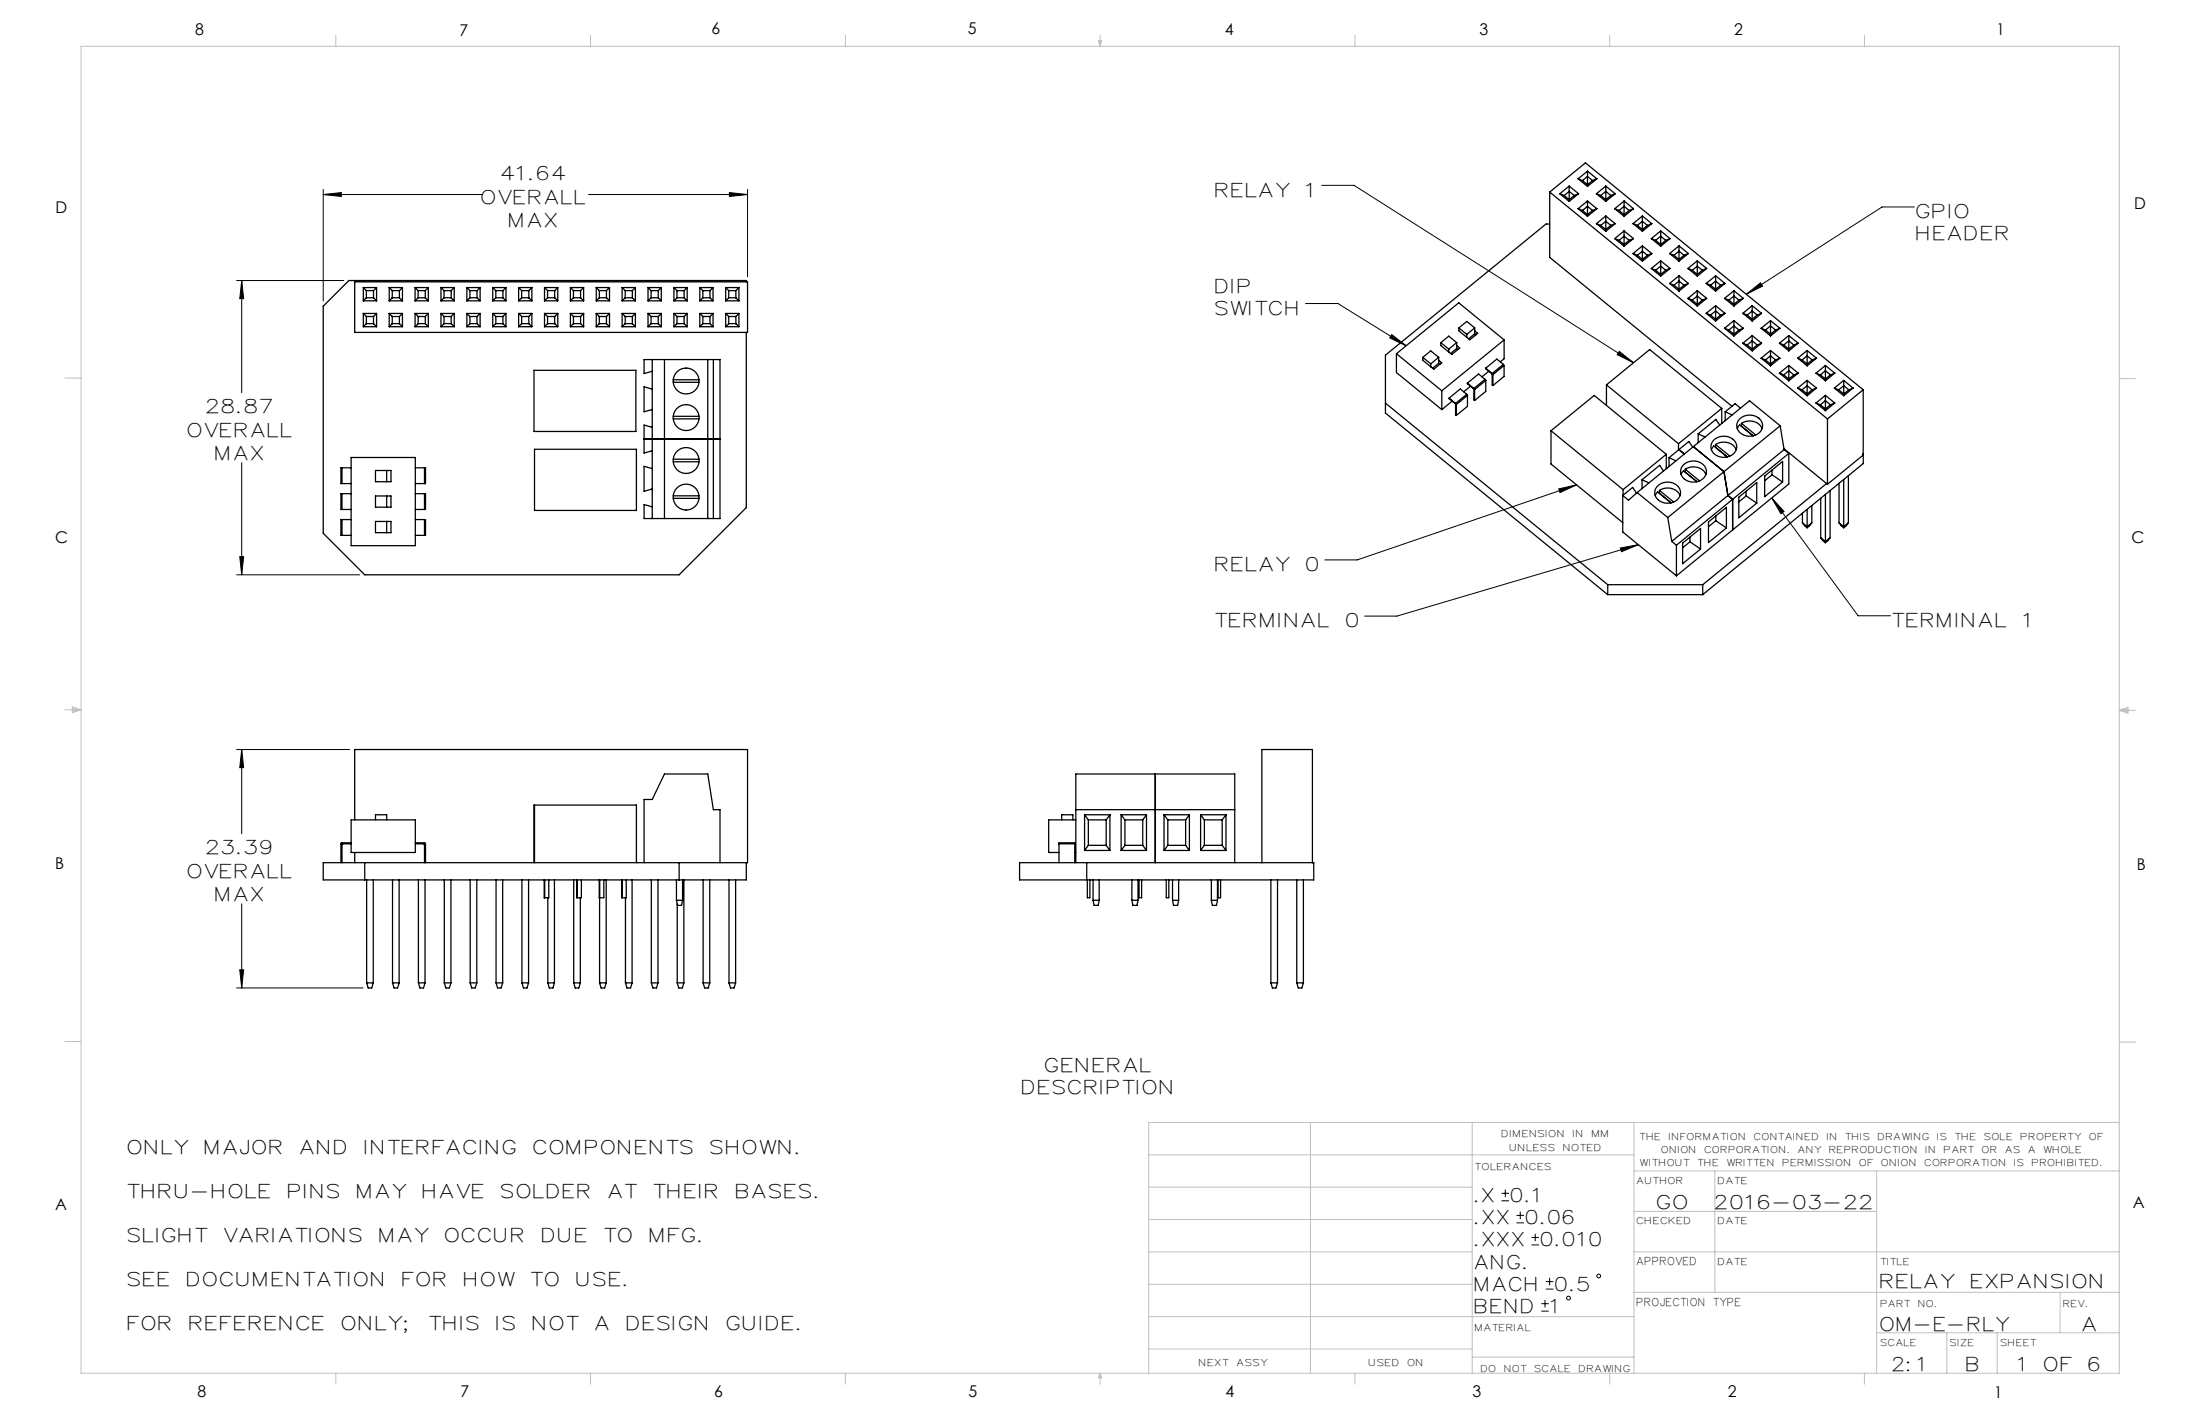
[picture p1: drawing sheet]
<svg xmlns="http://www.w3.org/2000/svg" width="432mm" height="279mm" viewBox="0 0 432 279" stroke-linecap="round" stroke-linejoin="round" font-family="sans-serif">
<g fill="none" stroke="#000" stroke-width=".2">
<path d="M63.4 38.2l3.6-.4v.8zM63.4 37.2v21.9M63.4 38.2h31.2M115.5 38.2h31.2M143.2 37.8l3.5 .4-3.5 .4zM146.7 37.2v17.1M259.4 36.4h6.4l54.8 34.8M46.4 55h21.1M47.4 55l.4 3.6h-.7zM47.4 55v22M256.2 59.6h6.4l13.4 8.2M342.8 57.7l2.7-2.2 .5 .6z"/>
<path d="M375.7 40.6h-6.3l-26.6 17.1M273.2 65.6l2.8 2.2-3.2-1.5zM317.8 68.9l2.8 2.3-3.2-1.6zM47.4 90.8v22M305.9 95.9l3.5-.8-3.2 1.5zM309.4 95.1l-43 14.8h-6.4M347.7 97.7l2.5 2.6-.7 .5zM347.7 97.7l17 23.1h6.4M46.4 112.8h24.2M47.1 109.2h.7l-.4 3.6zM318 107.5l3.6-.6-3.3 1.3zM321.6 106.9l-47.4 14h-6.4"/>
<path d="M46.4 147.1h22.2M47.4 147.1l.4 3.5h-.7zM47.4 147.1v16.5M47.4 177.3v16.5M46.4 193.8h24.9M47.1 190.3h.7l-.4 3.5zM294.7 235.6h1.5M294.7 234.1h1.5M295.4 233.4v1.5M297.7 239.9h1.4M297.7 238.5h1.4M298.4 237.7v1.5"/>
<path d="M300.6 244.3h1.5M300.6 242.8h1.5M301.3 242.1v1.4M302.5 257.3h1.5M302.5 255.8h1.5M303.2 255.1v1.4M303.4 252.9h1.5M303.4 251.5h1.5M304.1 250.7v1.5"/>
<circle cx="307.9" cy="254.7" r=".37"/>
<circle cx="313.8" cy="250.4" r=".37"/>
</g>
<g fill="none" stroke="#c0c0c0" stroke-width=".2">
<path d="M15.9 9.1h400.1v260.3h-400.1zM65.9 6.9v2.2M115.9 6.9v2.2M165.9 6.9v2.2M215.6 8h.6l-.3 1.1zM215.7 8l.2 1.1M215.9 6.9v2.2M216 8l-.1 1.1M265.9 6.9v2.2M315.9 6.9v2.2M365.9 6.9v2.2M12.7 74.2h3.2"/>
<path d="M416 74.3h3.1M12.7 139.3h3.2M14.2 139l1.7 .3M14.2 138.7l1.7 .6-1.7 .5zM15.9 139.3l-1.7 .2M416 139.4h3.1M416 139.4l1.7-.6v1.1zM416 139.4l1.7 .2M417.7 139.1l-1.7 .3M12.7 204.4h3.2M416 204.5h3.1M225.5 226.6h95.2"/>
<path d="M225.5 239.3h63.5M225.5 232.9h63.5M257.2 220.2v49.2M289 220.2v49.2M320.7 220.2v49.2M320.7 237.7h47.6M320.7 229.8h95.3M336.6 229.8v23.8M368.3 229.8v39.6M416 220.2h-190.5v49.2M225.5 258.3h95.2M225.5 245.6h63.5"/>
<path d="M225.5 252h63.5M320.7 253.6h95.3M320.7 245.6h95.3M404.3 253.6v7.9M65.9 269.4v2.2M115.9 269.4v2.2M165.9 269.4v2.2M215.9 269.4v2.2M215.9 269.4l.3 .9h-.6zM225.5 264.7h63.5M265.9 269.4v2.2M289 266.3h31.7"/>
<path d="M315.9 269.4v2.2M365.9 269.4v2.2M368.3 261.5h47.7M382.1 261.5v7.9M392 261.5v7.9"/>
</g>
<g fill="#000">
<path d="M273.2 65.6l2.8 2.2-3.2-1.5zM342.8 57.7l2.7-2.2 .5 .6zM305.9 95.9l3.5-.8-3.2 1.5zM318 107.5l3.6-.6-3.3 1.3zM347.7 97.7l2.5 2.6-.7 .5zM317.8 68.9l2.8 2.3-3.2-1.6z"/>
<path d="M47.4 147.1l.4 3.5h-.7zM47.1 190.3h.7l-.4 3.5zM47.4 55l.4 3.6h-.7zM47.1 109.2h.7l-.4 3.6zM143.2 37.8l3.5 .4-3.5 .4zM63.4 38.2l3.6-.4v.8z"/>
</g>
<g fill="none" stroke="#000" stroke-width=".25">
<path d="M304.2 37.7l54.5 44.5M304.2 37.7l7-5.7 54.5 44.5M304.2 37.7v12.8l35.7 29.2M306.2 38l1.8 1.5M306.2 38l.8 .4M307 38.4l1-.8 1 .8M307 38.4l1 .8 1-.8M308 36.5l-1.8 1.5M308 36.5l1.8 1.5M308 36.5v3M309.7 35.1l1.9 1.5M309.7 35.1l.9 .3"/>
<path d="M309.8 38l-1.8 1.5M309.8 38l-.8 .4M310.6 35.4l1 .8 1-.8M310.6 35.4l1-.8 1 .8M311.6 39.4l1.8 1.5M311.6 39.4l-1.9 1.5M311.6 33.6l1.8 1.5M311.6 33.6l-1.9 1.5M311.6 33.6v3M311.6 39.4v3M313.3 38l1.9 1.5M313.3 38l.9 .4"/>
<path d="M313.4 35.1l-1.8 1.5M313.4 35.1l-.8 .3M314.2 38.4l1 .8 1-.8M314.2 38.4l1-.8 1 .8M315.2 36.5l-1.9 1.5M315.2 36.5l1.8 1.5M315.2 36.5v3M317 38l-1.8 1.5M317 38l-.8 .4M318.8 39.4l1.8 1.5M318.8 39.4l-1.9 1.5M318.8 39.4v3"/>
<path d="M69.6 55.3h77.1v9.9h-77.1zM71.3 56.4h2.6M71.3 59h2.6M71.3 56.4v2.6M71.3 56.4l.6 .6M71.9 57h1.4M71.9 58.4l-.6 .6M71.9 57v1.4M71.9 58.4h1.4M73.3 58.4l.6 .6M73.3 57v1.4M73.9 56.4v2.6"/>
<path d="M73.9 56.4l-.6 .6M76.4 56.4v2.6M76.4 56.4h2.6M76.4 59h2.6M76.4 56.4l.6 .6M77 57h1.4M77 58.4l-.6 .6M77 57v1.4M77 58.4h1.4M78.4 57v1.4M78.4 58.4l.6 .6M79 56.4v2.6"/>
<path d="M79 56.4l-.6 .6M81.5 56.4h2.6M81.5 59h2.6M81.5 56.4v2.6M81.5 56.4l.6 .6M82.1 57h1.4M82.1 58.4l-.6 .6M82.1 57v1.4M82.1 58.4h1.4M83.5 57v1.4M83.5 58.4l.6 .6M84.1 56.4v2.6"/>
<path d="M84.1 56.4l-.6 .6M86.6 56.4v2.6M86.6 56.4h2.6M86.6 59h2.6M86.6 56.4l.6 .6M87.2 58.4l-.6 .6M87.2 57h1.4M87.2 57v1.4M87.2 58.4h1.4M88.6 57v1.4M88.6 58.4l.6 .6M89.2 56.4v2.6"/>
<path d="M89.2 56.4l-.6 .6M91.6 56.4h2.6M91.6 59h2.6M91.6 56.4v2.6M91.6 56.4l.6 .6M92.2 57h1.4M92.2 57v1.4M92.2 58.4l-.6 .6M92.2 58.4h1.4M93.6 58.4l.6 .6M93.6 57v1.4M94.2 56.4v2.6"/>
<path d="M94.2 56.4l-.6 .6M96.7 56.4v2.6M96.7 56.4h2.6M96.7 59h2.6M96.7 56.4l.6 .6M97.3 57h1.4M97.3 57v1.4M97.3 58.4l-.6 .6M97.3 58.4h1.4M98.7 57v1.4M98.7 58.4l.6 .6M99.3 56.4v2.6"/>
<path d="M99.3 56.4l-.6 .6M101.8 56.4h2.6M101.8 59h2.6M101.8 56.4v2.6M101.8 56.4l.6 .6M102.4 57h1.4M102.4 58.4l-.6 .6M102.4 57v1.4M102.4 58.4h1.4M103.8 58.4l.6 .6M103.8 57v1.4M104.4 56.4v2.6"/>
<path d="M104.4 56.4l-.6 .6M106.9 56.4v2.6M106.9 56.4h2.6M106.9 59h2.6M106.9 56.4l.6 .6M107.5 57h1.4M107.5 57v1.4M107.5 58.4l-.6 .6M107.5 58.4h1.4M108.9 58.4l.6 .6M108.9 57v1.4M109.5 56.4v2.6"/>
<path d="M109.5 56.4l-.6 .6M112 56.4h2.6M112 59h2.6M112 56.4v2.6M112 56.4l.6 .6M112.6 57h1.4M112.6 58.4l-.6 .6M112.6 57v1.4M112.6 58.4h1.4M114 58.4l.6 .6M114 57v1.4M114.6 56.4v2.6"/>
<path d="M114.6 56.4l-.6 .6M117 56.4v2.6M117 56.4h2.6M117 59h2.6M117 56.4l.6 .6M117.6 57v1.4M117.6 57h1.4M117.6 58.4l-.6 .6M117.6 58.4h1.4M119 58.4l.6 .6M119 57v1.4M119.6 56.4v2.6"/>
<path d="M119.6 56.4l-.6 .6M122.1 56.4v2.6M122.1 56.4h2.6M122.1 59h2.6M122.1 56.4l.6 .6M122.7 57h1.4M122.7 58.4l-.6 .6M122.7 57v1.4M122.7 58.4h1.4M124.1 58.4l.6 .6M124.1 57v1.4M124.7 56.4v2.6"/>
<path d="M124.7 56.4l-.6 .6M127.2 56.4v2.6M127.2 56.4h2.6M127.2 59h2.6M127.2 56.4l.6 .6M127.8 57h1.4M127.8 58.4l-.6 .6M127.8 57v1.4M127.8 58.4h1.4M129.2 57v1.4M129.2 58.4l.6 .6M129.8 56.4v2.6"/>
<path d="M129.8 56.4l-.6 .6M132.3 56.4h2.6M132.3 59h2.6M132.3 56.4v2.6M132.3 56.4l.6 .6M132.9 57h1.4M132.9 57v1.4M132.9 58.4l-.6 .6M132.9 58.4h1.4M134.3 58.4l.6 .6M134.3 57v1.4M134.9 56.4v2.6"/>
<path d="M134.9 56.4l-.6 .6M137.4 56.4v2.6M137.4 56.4h2.6M137.4 59h2.6M137.4 56.4l.6 .6M138 57h1.4M138 57v1.4M138 58.4l-.6 .6M138 58.4h1.4M139.4 58.4l.6 .6M139.4 57v1.4M140 56.4v2.6"/>
<path d="M140 56.4l-.6 .6M142.4 56.4v2.6M142.4 56.4h2.6M142.4 59h2.6M142.4 56.4l.6 .6M143 57h1.4M143 57v1.4M143 58.4l-.6 .6M143 58.4h1.4M144.4 58.4l.6 .6M144.4 57v1.4M145 56.4v2.6"/>
<path d="M145 56.4l-.6 .6M146.5 55.3v-.3h-78l-5.1 5.1v44.5l8.2 8.2h61.7l13.2-13.2v-34.4M304.2 44h-.8l-31.5 25.7v11.3l43.7 35.7M309.7 40.9l1.9 1.5M309.7 40.9l.9 .4M310.6 41.3l1-.8 1 .8M310.6 41.3l1 .8 1-.8M313.3 43.9l1.9 1.5M313.3 43.9l.9 .3M313.4 40.9l-1.8 1.5M313.4 40.9l-.8 .4M314.2 44.2l1 .8 1-.8"/>
<path d="M314.2 44.2l1-.8 1 .8M315.2 42.4l1.8 1.5M315.2 42.4l-1.9 1.5M315.2 42.4v3M316.9 46.8l1.9 1.5M316.9 40.9l1.9 1.5M316.9 46.8l.9 .4M316.9 40.9l.9 .4M317 43.9l-1.8 1.5M317 43.9l-.8 .3M317.8 47.2l1 .8 1-.8M317.8 41.3l1 .8 1-.8"/>
<path d="M317.8 47.2l1-.8 1 .8M317.8 41.3l1-.8 1 .8M318.8 45.3l1.8 1.5M318.8 45.3l-1.9 1.5M318.8 45.3v3M320.5 49.7l1.9 1.5M320.5 43.9l1.9 1.5M320.5 49.7l.9 .4M320.5 43.9l.9 .3M320.6 46.8l-1.8 1.5M320.6 40.9l-1.8 1.5M320.6 46.8l-.8 .4"/>
<path d="M320.6 40.9l-.8 .4M321.4 50.1l1 .8 .9-.8M321.4 44.2l1 .8 .9-.8M321.4 50.1l1-.8 .9 .8M321.4 44.2l1-.8 .9 .8M322.4 48.2l-1.9 1.5M322.4 48.2l1.8 1.5M322.4 42.4l-1.9 1.5M322.4 42.4l1.8 1.5M322.4 42.4v3M322.4 48.2v3M324.1 52.7l1.9 1.5"/>
<path d="M324.1 46.8l1.9 1.5M324.1 52.7l.9 .3M324.1 46.8l.9 .4M324.2 43.9l-1.8 1.5M324.2 49.7l-1.8 1.5M324.2 49.7l-.9 .4M324.2 43.9l-.9 .3M325 53l1 .8 .9-.8M325 47.2l1-.8 .9 .8M325 47.2l1 .8 .9-.8M325 53l1-.8 .9 .8M326 51.2l1.8 1.5"/>
<path d="M326 51.2l-1.9 1.5M326 45.3l1.8 1.5M326 45.3l-1.9 1.5M326 45.3v3M326 51.2v3M327.7 55.6l1.8 1.5M327.7 49.7l1.8 1.5M327.7 55.6l.9 .4M327.7 49.7l.9 .4M327.8 52.7l-1.8 1.5M327.8 46.8l-1.8 1.5M327.8 52.7l-.9 .3"/>
<path d="M327.8 46.8l-.9 .4M328.6 56l.9 .8 1-.8M328.6 50.1l.9-.8 1 .8M328.6 50.1l.9 .8 1-.8M328.6 56l.9-.9 1 .9M329.5 54.1l1.9 1.5M329.5 48.2l-1.8 1.5M329.5 48.2l1.9 1.5M329.5 54.1l-1.8 1.5M329.5 48.2v3M329.5 54.1v3M331.3 58.5l1.8 1.5"/>
<path d="M331.3 52.7l1.8 1.5M331.3 58.5l.8 .4M331.3 52.7l.8 .3M331.4 49.7l-1.9 1.5M331.4 55.6l-1.9 1.5M331.4 55.6l-.9 .4M331.4 49.7l-.9 .4M332.1 58.9l1 .8 1-.8M332.1 53l1-.8 1 .8M332.1 53l1 .8 1-.8M332.1 58.9l1-.8 1 .8M333.1 57l1.9 1.5"/>
<path d="M333.1 57l-1.8 1.5M333.1 51.2l1.9 1.5M333.1 51.2l-1.8 1.5M333.1 51.2v3M333.1 57v3M334.9 55.6l1.8 1.5M334.9 55.6l.8 .4M335 58.5l-1.9 1.5M335 52.7l-1.9 1.5M335 58.5l-.9 .4M335 52.7l-.9 .3M335.7 56l1-.9 1 .9"/>
<path d="M335.7 56l1 .8 1-.8M336.7 60l1.9 1.5M336.7 54.1l-1.8 1.5M336.7 54.1l1.9 1.5M336.7 60l-1.8 1.5M336.7 54.1v3M336.7 60v3M338.5 58.5l1.8 1.5M338.5 58.5l.8 .4M338.6 55.6l-1.9 1.5M338.6 55.6l-.9 .4M339.3 58.9l1-.8 1 .8"/>
<path d="M339.3 58.9l1 .8 1-.8M340.3 57l1.9 1.5M340.3 57l-1.8 1.5M340.3 57v3M342.2 58.5l-1.9 1.5M342.2 58.5l-.9 .4M343.9 60l-1.8 1.5M343.9 60l1.8 1.5M343.9 60v3M71.3 61.5h2.6M71.3 64.1h2.6M71.3 61.5v2.6"/>
<path d="M71.3 61.5l.6 .6M71.9 63.5l-.6 .6M71.9 62.1v1.4M71.9 62.1h1.4M71.9 63.5h1.4M73.3 62.1v1.4M73.3 63.5l.6 .6M73.9 61.5v2.6M73.9 61.5l-.6 .6M76.4 61.5h2.6M76.4 64.1h2.6M76.4 61.5v2.6"/>
<path d="M76.4 61.5l.6 .6M77 63.5l-.6 .6M77 62.1v1.4M77 62.1h1.4M77 63.5h1.4M78.4 62.1v1.4M78.4 63.5l.6 .6M79 61.5v2.6M79 61.5l-.6 .6M81.5 61.5h2.6M81.5 64.1h2.6M81.5 61.5v2.6"/>
<path d="M81.5 61.5l.6 .6M82.1 63.5l-.6 .6M82.1 62.1v1.4M82.1 62.1h1.4M82.1 63.5h1.4M83.5 63.5l.6 .6M83.5 62.1v1.4M84.1 61.5v2.6M84.1 61.5l-.6 .6M86.6 61.5h2.6M86.6 64.1h2.6M86.6 61.5v2.6"/>
<path d="M86.6 61.5l.6 .6M87.2 62.1v1.4M87.2 63.5l-.6 .6M87.2 62.1h1.4M87.2 63.5h1.4M88.6 62.1v1.4M88.6 63.5l.6 .6M89.2 61.5v2.6M89.2 61.5l-.6 .6M91.6 61.5h2.6M91.6 64.1h2.6M91.6 61.5v2.6"/>
<path d="M91.6 61.5l.6 .6M92.2 63.5l-.6 .6M92.2 62.1v1.4M92.2 62.1h1.4M92.2 63.5h1.4M93.6 63.5l.6 .6M93.6 62.1v1.4M94.2 61.5v2.6M94.2 61.5l-.6 .6M96.7 61.5h2.6M96.7 64.1h2.6M96.7 61.5v2.6"/>
<path d="M96.7 61.5l.6 .6M97.3 63.5l-.6 .6M97.3 62.1v1.4M97.3 62.1h1.4M97.3 63.5h1.4M98.7 63.5l.6 .6M98.7 62.1v1.4M99.3 61.5v2.6M99.3 61.5l-.6 .6M101.8 61.5h2.6M101.8 64.1h2.6M101.8 61.5v2.6"/>
<path d="M101.8 61.5l.6 .6M102.4 63.5l-.6 .6M102.4 62.1v1.4M102.4 62.1h1.4M102.4 63.5h1.4M103.8 63.5l.6 .6M103.8 62.1v1.4M104.4 61.5v2.6M104.4 61.5l-.6 .6M104.8 72.7h20v12h-20zM106.9 61.5h2.6M106.9 64.1h2.6"/>
<path d="M106.9 61.5v2.6M106.9 61.5l.6 .6M107.5 62.1v1.4M107.5 63.5l-.6 .6M107.5 62.1h1.4M107.5 63.5h1.4M108.9 62.1v1.4M108.9 63.5l.6 .6M109.5 61.5v2.6M109.5 61.5l-.6 .6M112 61.5h2.6M112 64.1h2.6"/>
<path d="M112 61.5v2.6M112 61.5l.6 .6M112.6 63.5l-.6 .6M112.6 62.1v1.4M112.6 62.1h1.4M112.6 63.5h1.4M114 62.1v1.4M114 63.5l.6 .6M114.6 61.5v2.6M114.6 61.5l-.6 .6M117 61.5h2.6M117 64.1h2.6"/>
<path d="M117 61.5v2.6M117 61.5l.6 .6M117.6 62.1v1.4M117.6 63.5l-.6 .6M117.6 62.1h1.4M117.6 63.5h1.4M119 63.5l.6 .6M119 62.1v1.4M119.6 61.5v2.6M119.6 61.5l-.6 .6M122.1 61.5v2.6M122.1 61.5h2.6"/>
<path d="M122.1 64.1h2.6M122.1 61.5l.6 .6M122.7 63.5l-.6 .6M122.7 62.1v1.4M122.7 62.1h1.4M122.7 63.5h1.4M124.1 63.5l.6 .6M124.1 62.1v1.4M124.7 61.5v2.6M124.7 61.5l-.6 .6M127.2 61.5h2.6M127.2 64.1h2.6"/>
<path d="M127.2 61.5v2.6M127.2 61.5l.6 .6M127.8 63.5l-.6 .6M127.8 62.1v1.4M127.8 62.1h1.4M127.8 63.5h1.4M128 72.8l-1.6 .5v-2.8h14.9v31.2h-14.9v-2.7l1.6 .4M128 76.3l-1.6-.4v4.9l1.6-.5M128 70.5v31.2M129.2 63.5l.6 .6M129.2 62.1v1.4M129.8 61.5v2.6"/>
<path d="M129.8 61.5l-.6 .6M130.4 70.5v31.2M132.1 74.5h5.1M132.1 75h5.1M132.3 61.5h2.6M132.3 64.1h2.6M132.3 61.5v2.6M132.3 61.5l.6 .6M132.9 62.1v1.4M132.9 63.5l-.6 .6M132.9 62.1h1.4M132.9 63.5h1.4"/>
<path d="M134.3 63.5l.6 .6M134.3 62.1v1.4M134.9 61.5v2.6M134.9 61.5l-.6 .6M137.4 61.5h2.6M137.4 64.1h2.6M137.4 61.5v2.6M137.4 61.5l.6 .6M138 63.5l-.6 .6M138 62.1v1.4M138 62.1h1.4M138 63.5h1.4"/>
<path d="M138.9 70.5v31.2M139.4 63.5l.6 .6M139.4 62.1v1.4M140 61.5v2.6M140 61.5l-.6 .6M140 70.5v31.2M142.4 61.5h2.6M142.4 61.5v2.6M142.4 64.1h2.6M142.4 61.5l.6 .6M143 62.1v1.4M143 62.1h1.4"/>
<path d="M143 63.5l-.6 .6M143 63.5h1.4M144.4 63.5l.6 .6M144.4 62.1v1.4M145 61.5v2.6M145 61.5l-.6 .6M271.9 79.1l43.7 35.6M274.1 69.4l8.9 7.3M274.1 69.4v3.7l8.9 7.3M279.3 70.1v.6l2.1 1.7 1.6-1.2-.6-.5M279.3 70.1l1.5-1.3 1.6 1.3M279.3 70.1l1.5 1.3"/>
<path d="M280.8 71.4v.6M282.4 70.1l-1.6 1.3M282.4 70.1v1.2M282.4 71.3l-1.2 .9M282.4 71.3l.2 .2M282.8 67.2v.6l2.1 1.8 1.6-1.3-.6-.5M282.8 67.2l1.6-1.2 1.5 1.2M282.8 67.2l1.6 1.3M283 76.7v3.7M284.4 68.5v.6M284.4 78.1l1.3 1.2v2.1l.1 .1M284.4 78.1l1.3 1"/>
<path d="M285 78.7l-2 1.7M285.7 79.1l.1 .3M285.8 79.4v2.1M285.9 68.4l-1.2 1M285.9 67.2l-1.5 1.3M285.9 67.2v1.2M285.9 68.4l.2 .2M286.3 64.3v.6l2.2 1.8 1.5-1.3-.6-.5M286.3 64.3l1.6 1.3M286.3 64.3l1.6-1.2 1.5 1.2M287.9 77.4l.1 .2M287.9 77.4l-1.3-1.1-2.2 1.8"/>
<path d="M287.9 77.4l-2.2 1.7M287.9 65.6v.6M288 75.2l1.3 1.2v2.1l.1 .1M288 75.2l1.3 1M288 77.6v2.1l-2.2 1.8M288 77.6l-2.2 1.8M288.6 75.8l-1.3 1.1M289.3 76.2l.1 .2M289.4 76.4v2.2M289.4 65.5l-1.2 1M289.4 64.3l-1.5 1.3M289.4 64.3v1.2"/>
<path d="M289.4 65.5l.3 .2M291.5 74.4l.1 .3M291.5 74.4l-1.3-1-2.2 1.8M291.5 74.4l-2.2 1.8M291.6 72.2l1.3 1.3v2l.1 .1M291.6 72.2l1.3 1.1M291.6 74.7v2.1l-2.2 1.8M291.6 74.7l-2.2 1.7M292.2 72.8l-1.3 1.1M292.9 73.3l.1 .2M293 73.5v2.1M295.1 71.5l.1 .2"/>
<path d="M295.1 71.5l-1.3-1-2.2 1.7M295.1 71.5l-2.2 1.8M295.2 71.7l-2.2 1.8M295.2 71.7v2.2l-2.2 1.7M295.2 66.7v3.7l-.7 .6M295.2 66.7l-12.2 10M295.2 66.7l-8.9-7.3-12.2 10M315.3 75.5l8.5-6.9 14.1 11.5M315.3 75.5l14.1 11.6M315.3 75.5v4M334.9 61.5l1.8 1.5M334.9 61.5l.8 .3"/>
<path d="M335.7 61.8l1 .8 1-.8M335.7 61.8l1-.8 1 .8M338.5 64.4l1.8 1.5M338.5 64.4l.8 .4M338.6 61.5l-1.9 1.5M338.6 61.5l-.9 .3M339.3 64.8l1 .8 1-.8M339.3 64.8l1-.9 1 .9M340.3 62.9l1.9 1.5M340.3 62.9l-1.8 1.5M340.3 62.9v3M342.1 67.3l1.8 1.5"/>
<path d="M342.1 61.5l1.8 1.5M342.1 67.3l.8 .4M342.1 61.5l.8 .3M342.2 64.4l-1.9 1.5M342.2 64.4l-.9 .4M342.9 67.7l1 .8 1-.8M342.9 67.7l1-.8 1 .8M342.9 61.8l1-.8 1 .8M342.9 61.8l1 .8 1-.8M343.9 65.8l1.8 1.5M343.9 65.8l-1.8 1.5M343.9 65.8v3"/>
<path d="M345.7 70.3l1.8 1.5M345.7 64.4l1.8 1.5M345.7 70.3l.8 .3M345.7 64.4l.8 .4M345.7 61.5l-1.8 1.5M345.7 67.3l-1.8 1.5M345.7 67.3l-.8 .4M345.7 61.5l-.8 .3M346.5 70.6l1 .8 1-.8M346.5 70.6l1-.8 1 .8M346.5 64.8l1-.9 1 .9M346.5 64.8l1 .8 1-.8"/>
<path d="M347.5 68.8l1.8 1.5M347.5 68.8l-1.8 1.5M347.5 62.9l1.8 1.5M347.5 62.9l-1.8 1.5M347.5 62.9v3M347.5 68.8v3M349.3 73.2l1.8 1.5M349.3 67.3l1.8 1.5M349.3 73.2l.8 .4M349.3 67.3l.8 .4M349.3 70.3l-1.8 1.5M349.3 64.4l-1.8 1.5"/>
<path d="M349.3 70.3l-.8 .3M349.3 64.4l-.8 .4M350.1 73.6l1 .8 1-.8M350.1 73.6l1-.9 1 .9M350.1 67.7l1 .8 1-.8M350.1 67.7l1-.8 1 .8M351.1 71.7l1.8 1.5M351.1 65.8l-1.8 1.5M351.1 65.8l1.8 1.5M351.1 71.7l-1.8 1.5M351.1 65.8v3M351.1 71.7v3"/>
<path d="M352.8 76.1l1.9 1.5M352.8 70.3l1.9 1.5M352.8 76.1l.9 .4M352.8 70.3l.9 .3M352.9 67.3l-1.8 1.5M352.9 73.2l-1.8 1.5M352.9 73.2l-.8 .4M352.9 67.3l-.8 .4M353.7 76.5l1 .8 1-.8M353.7 76.5l1-.8 1 .8M353.7 70.6l1 .8 1-.8M353.7 70.6l1-.8 1 .8"/>
<path d="M354.7 74.6l1.8 1.5M354.7 74.6l-1.9 1.5M354.7 68.8l1.8 1.5M354.7 68.8l-1.9 1.5M354.7 68.8v3M354.7 74.6v3M356.4 79.1l1.9 1.5M356.4 73.2l1.9 1.5M356.4 79.1l.9 .3M356.4 73.2l.9 .4M356.5 76.1l-1.8 1.5M356.5 70.3l-1.8 1.5"/>
<path d="M356.5 76.1l-.8 .4M356.5 70.3l-.8 .3M357.3 79.4l1 .8 1-.8M357.3 79.4l1-.8 1 .8M357.3 73.6l1 .8 1-.8M357.3 73.6l1-.9 1 .9M358.3 77.6l1.8 1.5M358.3 77.6l-1.9 1.5M358.3 71.7l-1.9 1.5M358.3 71.7l1.8 1.5M358.3 71.7v3M358.3 77.6v3"/>
<path d="M360 76.1l1.9 1.5M360 76.1l.9 .4M360.1 79.1l-1.8 1.5M360.1 73.2l-1.8 1.5M360.1 79.1l-.8 .3M360.1 73.2l-.8 .4M360.9 76.5l1 .8 1-.8M360.9 76.5l1-.8 1 .8M361.9 74.6l-1.9 1.5M361.9 74.6l1.8 1.5M361.9 74.6v3M363.7 76.1l-1.8 1.5"/>
<path d="M363.7 76.1l-.8 .4M365.7 76.5v14.4l-31.5 25.8M365.7 76.5l-7 5.7M67.1 91.8h-.2v3.1h.2M67.1 96.9h-.2v3.1h.2M67.1 91.8v3.1M67.1 96.9v3.1M67.1 91.8h1.8M67.1 94.9h1.8M67.1 96.9h1.8M67.1 100h1.8M68.9 89.8h12.6v17.3h-12.6z"/>
<path d="M73.7 92.3h3v2.2h-3zM73.7 97.3h3v2.2h-3zM75.9 92.3v2.2M75.9 97.3v2.2M81.5 91.8h1.8M81.5 94.9h1.8M81.5 96.9h1.8M81.5 100h1.8M83.3 91.8h.2v3.1h-.2M83.3 96.9h.2v3.1h-.2M83.3 91.8v3.1M83.3 96.9v3.1"/>
<path d="M104.9 88.2h20v12h-20zM126.4 86.1h14.9M128 83.8l-1.6-.4v5.5l1.6-.5M128 91.9l-1.6-.4v4.9l1.6-.5M132.1 97.3h5.1M132.1 81.7h5.1M132.1 82.2h5.1M132.1 90.1h5.1M132.1 90.6h5.1M132.1 97.8h5.1M304.4 84.5v6.5l14.1 11.5M304.4 84.5l14.2 11.6"/>
<path d="M304.4 84.5l8.5-6.9 14.1 11.5M318.5 97.2v7.2l10.5 8.6M318.6 96.1v1.1M321.2 96.7l-.8-1.1-1.9 1.6M321.3 96.6l6 4.9M321.3 96.6l-1.7 1.5-1.1-.9M322.3 94.1l1.3 .7M322.3 94.1v1.8M324.9 97.2l.4-.7 2.7 2.2M325.2 95.5a2.7 2.7 0 0 1 4.6 1 2.54 2.54 0 0 1-3.9 1.9 1.85 1.85 0 0 1-.7-2.9zM325.7 96.2a2.79 2.79 0 0 1 4.1 1M325.7 96.2v.6"/>
<path d="M325.7 96.2l2.8 2.3M326.5 92.4l-.8-1.1-3.4 2.8M327 91.6l.3 .2M327 89.1l-8.4 7M327 89.1v2.9M327.6 89.8l1.3 .6M327.6 89.8v1.7M329.4 87.1v1.2M329.5 88.2l1.1 .9M329.5 88.2l-1.9 1.6M329.9 93.1l.5-.7 2.7 2.1M330.3 91.3a2.7 2.7 0 0 1 4.6 1 2.54 2.54 0 0 1-4 1.9 1.85 1.85 0 0 1-.6-2.9z"/>
<path d="M330.8 92.1a2.79 2.79 0 0 1 4 1M330.8 92.1v.6M330.8 92.1l2.8 2.3M332.2 87.7l-.7-1.1-2 1.6M332.4 87.6l6 4.9 .7 4.7 1 .8v6M333.3 85.1l1.4 .6M333.3 85.1v1.8M335.9 88.2l.5-.7 2.6 2.2M336.3 86.5a2.7 2.7 0 0 1 4.6 1 2.54 2.54 0 0 1-4 1.9 1.85 1.85 0 0 1-.6-2.9zM336.7 87.2a2.79 2.79 0 0 1 4.1 1M336.7 87.2v.6M336.7 87.2l2.8 2.3"/>
<path d="M337.5 83.4l-.7-1.1-3.5 2.8M337.9 80.1l-8.5 7M337.9 80.1v3M338.6 80.8l1.4 .6M338.6 80.8v1.7M341 84.1l.4-.7 2.7 2.1M341.3 97.6l3.5-2.9v4l-3.5 2.9zM341.3 82.3a2.7 2.7 0 0 1 4.6 1 2.54 2.54 0 0 1-3.9 1.9 1.86 1.86 0 0 1-.7-2.9zM341.6 80.1l-1-.9-2 1.6M341.8 83.1a2.79 2.79 0 0 1 4.1 1M341.8 83.1v.5M341.8 83.1l2.8 2.3"/>
<path d="M342.7 96.4v.9M342.7 97.3l2.1 1.4M342.7 97.3l-1.4 1.2M346.4 93.4l3.5-2.9v4.1l-3.5 2.9zM347.8 93.2l-1.4 1.1M347.8 92.2v1M347.8 93.2l2.1 1.4M349.4 83.5l-22.1 18M349.4 83.5l.8 4.7M349.4 83.5l-6-4.9-22.1 18M350.1 88l8.6 7M350.2 88.2l-22.1 18"/>
<path d="M350.2 88.2l.9 .8M351.1 89v6l-22.1 18M351.1 89l-22.1 18M354.7 99.9v3.7M355.6 99.2v3.4M357.4 97.8v7.7M358.3 97v9.5M358.5 94.9l-24.3 19.8M358.7 82.2v12.8M359.2 96.3v9.2M361 94.8v7.8M361.9 94.1v9.5"/>
<path d="M362.8 93.3v9.3M365.7 89h.1M365.7 89.3l-7 5.7M67.1 101.9h-.2v3.1h.2M67.1 101.9v3.1M67.1 101.9h1.8M67.1 105h1.8M73.7 102.3h3v2.2h-3zM75.9 102.3v2.2M81.5 101.9h1.8M81.5 105h1.8M83.3 101.9h.2v3.1h-.2"/>
<path d="M83.3 101.9v3.1M315.6 116.7h18.6M315.6 114.7v2M315.6 114.7h18.6M327.3 101.5l.8 4.7M328.1 106.2l.9 .8M329 107v6M330.3 106.6l3.5-2.9v4l-3.5 2.9zM331.7 106.3l-1.4 1.2M331.7 106.3l2.1 1.4M331.7 105.4v.9M334.2 114.7v2"/>
<path d="M335.3 102.4l3.5-2.9v4.1l-3.5 2.9zM336.8 102.2l-1.5 1.1M336.8 102.2l2 1.4M336.8 101.2v1M353.8 102.6l.9 .7 .9-.7M353.8 100.7v1.9M353.8 102.6l.9 1M355.6 102.6l-.9 1M357.4 105.5l.9 .8 .9-.8M357.4 105.5l.9 1M359.2 105.5l-.9 1M361 102.6l.9 .7 .9-.7"/>
<path d="M361 102.6l.9 1M362.8 102.6l-.9 1M104.9 158v11.3M211.2 158.9h31.1M212.9 159.9h4.9M212.9 159.9v7M212.9 159.9l.7 1M217.8 159.9v7M217.8 159.9l-.7 1M220 159.9h5M220 159.9v7M220 159.9l.8 1"/>
<path d="M225 159.9v7M225 159.9l-.7 1M226.7 151.9v17.4M228.5 159.9h4.9M228.5 159.9v7M228.5 159.9l.7 1M233.4 159.9v7M233.4 159.9l-.7 1M235.6 159.9h5M235.6 159.9v7M235.6 159.9l.8 1M240.6 159.9v7"/>
<path d="M240.6 159.9l-.7 1M68.9 165.6h-1.6l-.2 .1v3.6M68.9 165.4h-1.8l-.2 .1v3.8M68.9 160.9h12.6v6.4h-12.6zM69.6 160.9v-13.8h77.1v22.2h-83.3v3.3h83.1v-3.3M69.6 167.3v2M71.6 169.3v3.3M72 172.6v20.2M73.3 172.6v20.2M73.7 160.9v-1h2.2v1M77 172.6v20.2M78.3 172.6v20.2"/>
<path d="M81.5 165.6h1.6l.2 .1v3.6M81.5 165.4h1.8l.2 .1v3.8M82.1 172.6v20.2M83.4 172.6v20.2M87.2 172.6v20.2M88.5 172.6v20.2M92.3 172.6v20.2M93.6 172.6v20.2M97.4 172.6v20.2M98.7 172.6v20.2M102.4 172.6v20.2M103.7 172.6v20.2"/>
<path d="M104.8 169.3v-11.3h20.1v11.3M106.8 172.6v3.5h.9v-3.5M106.9 172.6v3.5M107.5 176.1v16.7M108.8 172.6v20.2M112.6 172.6v20.2M113.2 172.6v3.5h.9v-3.5M113.3 172.6v3.5M113.9 176.1v16.7M117.6 172.6v3.5h.9v-3.5M117.7 176.1v16.7M117.7 172.6v3.5"/>
<path d="M119 172.6v20.2M122 172.6v3.5h.9v-3.5M122.1 172.6v3.5M122.8 176.1v16.7M124.1 172.6v20.2M126.4 169.3v-12.4h1.6l2.4-5h8.5l1.1 7h1.3v10.4M127.8 172.6v20.2M129.1 172.6v20.2M132.8 176.6h1.2M132.8 172.6v4M132.8 176.6l.2 1h.8l.2-1M132.9 177.4v15.4"/>
<path d="M133.3 169.3v3.3M134 172.6v4M134.2 172.6v20.2M138 172.6v20.2M139.3 172.6v20.2M143.1 172.6v20.2M144.4 172.6v20.2M200.1 169.3h57.8v3.3h-57.8zM207.8 165.6v-.2h3.1v.2M207.8 165.6h3.1M207.8 165.6v3.7M208.4 160.9v-1h2.2v1"/>
<path d="M210.9 167.3h.3M210.9 165.6v3.7M211.2 160.9h-5.4v6.4h2M211.2 169.3v-17.4h31.1v17.4M212.9 166.9h4.9M213.3 169.3v3.3M213.4 172.6v3.5h.5v-3.5M213.6 160.9h3.5M213.6 165.9h3.5M213.6 165.9l-.7 1M213.6 160.9v5M214.5 176.6h1.2"/>
<path d="M214.5 176.6l.2 1h.8l.2-1M214.5 172.6v4M215.7 172.6v4M217.1 165.9l.7 1M217.1 160.9v5M220 166.9h5M220.8 160.9h3.5M220.8 165.9h3.5M220.8 165.9l-.8 1M220.8 160.9v5M222.2 176.6h1.2M222.2 176.6l.2 1h.8l.2-1"/>
<path d="M222.2 172.6v4M223.4 172.6v4M223.6 172.6v3.5h.5v-3.5M224.3 165.9l.7 1M224.3 160.9v5M228.5 166.9h4.9M228.9 172.6v3.5h.5v-3.5M229.2 160.9h3.5M229.2 165.9h3.5M229.2 165.9l-.7 1M229.2 160.9v5M230.1 176.6h1.2"/>
<path d="M230.1 176.6l.2 1h.8l.2-1M230.1 172.6v4M231.3 172.6v4M232.7 160.9v5M232.7 165.9l.7 1M235.6 166.9h5M236.4 160.9h3.5M236.4 165.9h3.5M236.4 165.9l-.8 1M236.4 160.9v5M237.8 176.6h1.2M237.8 176.6l.2 1h.8l.2-1"/>
<path d="M237.8 172.6v4M239 172.6v4M239.1 172.6v3.5h.5v-3.5M239.9 165.9l.7 1M239.9 160.9v5M247.7 169.3v-22.2h9.9v22.2M249.4 172.6v20.2M250.7 172.6v20.2M254.5 172.6v20.2M255.8 172.6v20.2M72 192.8h1.3M72 192.8l.3 1h.7l.3-1"/>
<path d="M77 192.8h1.3M77 192.8l.3 1h.7l.3-1M82.1 192.8h1.3M82.1 192.8l.3 1h.7l.3-1M87.2 192.8h1.3M87.2 192.8l.3 1h.7l.3-1M92.3 192.8h1.3M92.3 192.8l.3 1h.7l.3-1M97.4 192.8h1.3M97.4 192.8l.3 1h.7l.3-1M102.4 192.8h1.3M102.4 192.8l.3 1h.7l.3-1"/>
<path d="M107.5 192.8h1.3M107.5 192.8l.3 1h.7l.3-1M112.6 192.8h1.3M112.6 192.8l.3 1h.7l.3-1M117.7 192.8h1.3M117.7 192.8l.3 1h.7l.3-1M122.8 192.8h1.3M122.8 192.8l.3 1h.7l.3-1M127.8 192.8h1.3M127.8 192.8l.3 1h.7l.3-1M132.9 192.8h1.3M132.9 192.8l.3 1h.7l.3-1"/>
<path d="M138 192.8h1.3M138 192.8l.3 1h.7l.3-1M143.1 192.8h1.3M143.1 192.8l.3 1h.7l.3-1M249.4 192.8h1.3M249.4 192.8l.3 1h.7l.3-1M254.5 192.8h1.3M254.5 192.8l.3 1h.7l.3-1"/>
<circle cx="134.7" cy="74.8" r="2.54"/>
<circle cx="134.7" cy="81.9" r="2.54"/>
<circle cx="134.7" cy="97.5" r="2.54"/>
<circle cx="134.7" cy="90.4" r="2.54"/>
</g>
<g font-size="3.7">
<text x="98.6" y="35.4">41.64</text>
<text x="94.7" y="39.9">OVERALL</text>
<text x="238.7" y="38.6">RELAY</text>
<text x="256.5" y="38.6">1</text>
<text x="100.1" y="44.5">MAX</text>
<text x="376.3" y="42.8">GPIO</text>
<text x="376.3" y="47.2">HEADER</text>
<text x="238.7" y="57.4">DIP</text>
<text x="238.7" y="61.7">SWITCH</text>
<text x="40.6" y="81.1">28.87</text>
<text x="37" y="85.7">OVERALL</text>
<text x="42.5" y="90.3">MAX</text>
<text x="238.7" y="112">RELAY</text>
<text x="256.5" y="112">0</text>
<text x="238.7" y="123.1">TERMINAL</text>
<text x="264.4" y="123.1">0</text>
<text x="371.6" y="123.1">TERMINAL</text>
<text x="397.3" y="123.1">1</text>
<text x="40.6" y="167.6">23.39</text>
<text x="37" y="172.2">OVERALL</text>
<text x="42.5" y="176.8">MAX</text>
<text x="200.7" y="214.6">DESCRIPTION</text>
<text x="205.3" y="210.3">GENERAL</text>
<text x="25.2" y="226.4">ONLY</text>
<text x="40.3" y="226.4">MAJOR</text>
<text x="59.1" y="226.4">AND</text>
<text x="71.8" y="226.4">INTERFACING</text>
<text x="104.9" y="226.4">COMPONENTS</text>
<text x="139.6" y="226.4">SHOWN.</text>
<text x="25.2" y="235">THRU-HOLE</text>
<text x="56.7" y="235">PINS</text>
<text x="70.3" y="235">MAY</text>
<text x="83.1" y="235">HAVE</text>
<text x="98.5" y="235">SOLDER</text>
<text x="119.5" y="235">AT</text>
<text x="128.4" y="235">THEIR</text>
<text x="144.6" y="235">BASES.</text>
<text x="289.6" y="235.9">.X</text>
<text x="296.7" y="235.9">0.1</text>
<text x="325.4" y="237.1">GO</text>
<text x="336.7" y="237.1">2016-03-22</text>
<text x="25.2" y="243.7">SLIGHT</text>
<text x="44.1" y="243.7">VARIATIONS</text>
<text x="74.6" y="243.7">MAY</text>
<text x="87.5" y="243.7">OCCUR</text>
<text x="106.5" y="243.7">DUE</text>
<text x="118.8" y="243.7">TO</text>
<text x="127.7" y="243.7">MFG.</text>
<text x="289.6" y="244.6">.XXX</text>
<text x="289.6" y="240.2">.XX</text>
<text x="299.6" y="240.2">0.06</text>
<text x="302.6" y="244.6">0.010</text>
<text x="289.6" y="248.9">ANG.</text>
<text x="25.2" y="252.3">SEE</text>
<text x="36.8" y="252.3">DOCUMENTATION</text>
<text x="79.2" y="252.3">FOR</text>
<text x="91.3" y="252.3">HOW</text>
<text x="104.4" y="252.3">TO</text>
<text x="113.3" y="252.3">USE.</text>
<text x="289.6" y="257.6">BEND</text>
<text x="289.6" y="253.2">MACH</text>
<text x="304.5" y="257.6">1</text>
<text x="305.4" y="253.2">0.5</text>
<text x="369.2" y="252.8">RELAY</text>
<text x="387" y="252.8">EXPANSION</text>
<text x="25.2" y="261">FOR</text>
<text x="37.3" y="261">REFERENCE</text>
<text x="67.2" y="261">ONLY;</text>
<text x="84.5" y="261">THIS</text>
<text x="97.6" y="261">IS</text>
<text x="104.7" y="261">NOT</text>
<text x="116.9" y="261">A</text>
<text x="123.1" y="261">DESIGN</text>
<text x="142.8" y="261">GUIDE.</text>
<text x="369.2" y="261.2">OM-E-RLY</text>
<text x="408.9" y="261.2">A</text>
<text x="371.6" y="269.1">2:1</text>
<text x="386.1" y="269.1">B</text>
<text x="396.2" y="269.1">1</text>
<text x="401.4" y="269.1">OF</text>
<text x="410" y="269.1">6</text>
</g>
<g font-size="3.2">
<text x="38.3" y="6.9">8</text>
<text x="90.2" y="7">7</text>
<text x="139.7" y="6.8">6</text>
<text x="190" y="6.8">5</text>
<text x="240.4" y="6.8">4</text>
<text x="290.4" y="6.9">3</text>
<text x="340.4" y="6.8">2</text>
<text x="391.9" y="6.9">1</text>
<text x="10.9" y="41.8">D</text>
<text x="418.9" y="41">D</text>
<text x="10.9" y="106.5">C</text>
<text x="418.4" y="106.6">C</text>
<text x="10.8" y="170.4">B</text>
<text x="419.4" y="170.8">B</text>
<text x="10.8" y="237.4">A</text>
<text x="418.6" y="237">A</text>
<text x="38.8" y="274.1">8</text>
<text x="90.4" y="274.1">7</text>
<text x="140.2" y="274.1">6</text>
<text x="190.1" y="274.1">5</text>
<text x="240.5" y="274.1">4</text>
<text x="289" y="274.1">3</text>
<text x="339.1" y="274.1">2</text>
<text x="391.4" y="274.4">1</text>
</g>
<g font-size="2.1">
<text x="321.3" y="248.2">APPROVED</text>
<text x="321.3" y="256.3">PROJECTION TYPE</text>
</g>
<g font-size="1.8">
<text x="294.9" y="223.2">DIMENSION</text>
<text x="296.4" y="225.8">UNLESS</text>
<text x="306.9" y="225.8">NOTED</text>
<text x="308.8" y="223.2">IN</text>
<text x="312.5" y="223.2">MM</text>
<text x="321.9" y="223.6">THE</text>
<text x="326.2" y="226.2">ONION</text>
<text x="327.7" y="223.6">INFORMATION</text>
<text x="334.7" y="226.2">CORPORATION.</text>
<text x="344.4" y="223.6">CONTAINED</text>
<text x="353" y="226.2">ANY</text>
<text x="358.7" y="223.6">IN</text>
<text x="359.1" y="226.2">REPRODUCTION</text>
<text x="362.3" y="223.6">THIS</text>
<text x="368.7" y="223.6">DRAWING</text>
<text x="378.1" y="226.2">IN</text>
<text x="380.4" y="223.6">IS</text>
<text x="381.7" y="226.2">PART</text>
<text x="383.8" y="223.6">THE</text>
<text x="389.1" y="226.2">OR</text>
<text x="389.6" y="223.6">SOLE</text>
<text x="393.7" y="226.2">AS</text>
<text x="396.7" y="223.6">PROPERTY</text>
<text x="398.2" y="226.2">A</text>
<text x="401.2" y="226.2">WHOLE</text>
<text x="410.2" y="223.6">OF</text>
<text x="289.6" y="229.5">TOLERANCES</text>
<text x="321.3" y="232.2">AUTHOR</text>
<text x="322" y="228.8">WITHOUT</text>
<text x="333.3" y="228.8">THE</text>
<text x="337.3" y="232.2">DATE</text>
<text x="339" y="228.8">WRITTEN</text>
<text x="350" y="228.8">PERMISSION</text>
<text x="365" y="228.8">OF</text>
<text x="369.4" y="228.8">ONION</text>
<text x="377.9" y="228.8">CORPORATION</text>
<text x="395.5" y="228.8">IS</text>
<text x="398.9" y="228.8">PROHIBITED.</text>
<text x="321.3" y="240.1">CHECKED</text>
<text x="337.3" y="240.1">DATE</text>
<text x="337.3" y="248.2">DATE</text>
<text x="369.2" y="248.2">TITLE</text>
<text x="369.2" y="256.4">PART</text>
<text x="376.6" y="256.4">NO.</text>
<text x="405.1" y="256.4">REV.</text>
<text x="289.6" y="261.1">MATERIAL</text>
<text x="235.4" y="268">NEXT</text>
<text x="242.8" y="268">ASSY</text>
<text x="268.8" y="268">USED</text>
<text x="276.4" y="268">ON</text>
<text x="290.8" y="269.1">DO</text>
<text x="295.3" y="269.1">NOT</text>
<text x="301.3" y="269.1">SCALE</text>
<text x="310" y="269.1">DRAWING</text>
<text x="369.2" y="264">SCALE</text>
<text x="382.8" y="264">SIZE</text>
<text x="392.8" y="264">SHEET</text>
</g>
</svg>
